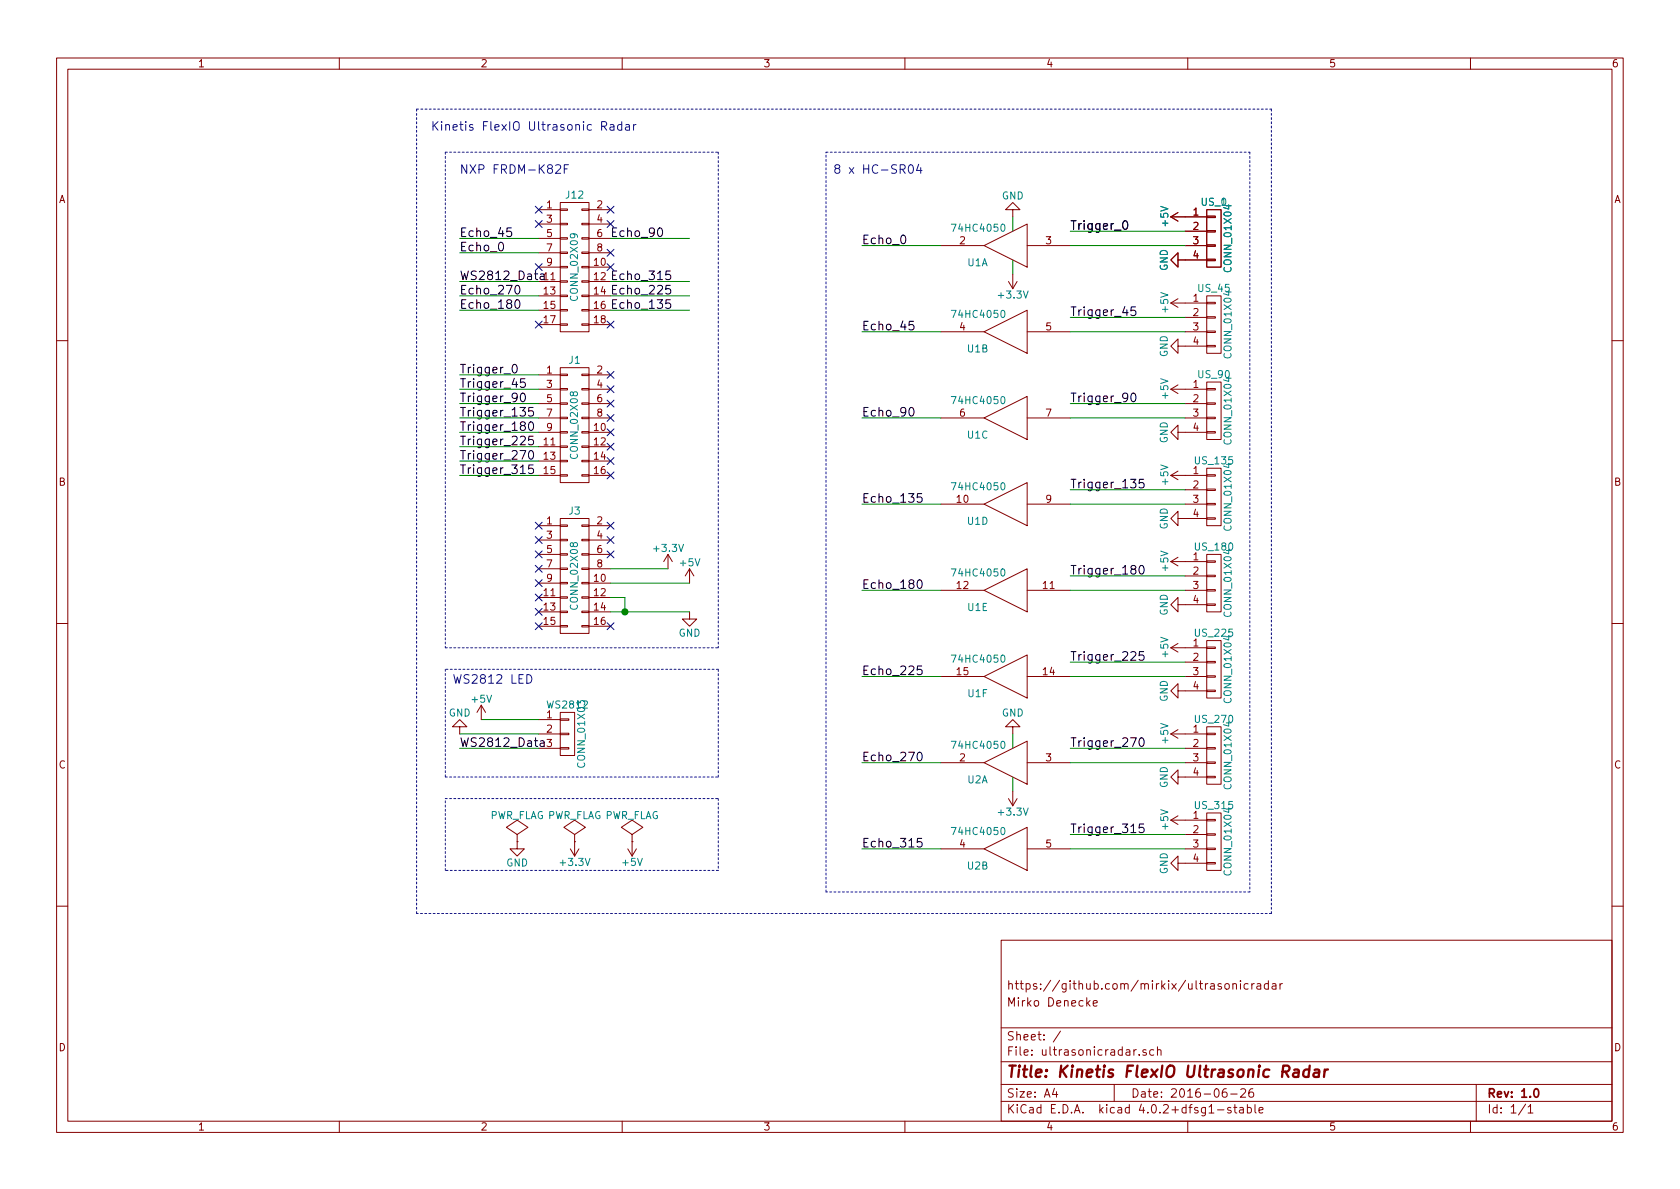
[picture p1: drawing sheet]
<svg xmlns="http://www.w3.org/2000/svg" width="297mm" height="210mm" viewBox="0 0 297 210" stroke-linecap="round" stroke-linejoin="round" font-family="sans-serif">
<g fill="none" stroke="#840000" stroke-width=".18">
<path d="M10 10.3h277v189.9h-277zM12 12.2h273v186.1h-273zM60 10.3v1.9M110 10.3v1.9M160 10.3v1.9M210 10.3v1.9M260 10.3v1.9M95.2 37.1h3.9M95.2 39.6h3.9M99.1 39.5h1.2v.2h-1.2zM99.1 37h1.2v.2h-1.2zM99.1 35.8h5v22.9h-5z"/>
<path d="M102.9 39.5h1.2v.2h-1.2zM102.9 37h1.2v.2h-1.2zM104.1 37.1h3.8M104.1 39.6h3.8M179.1 37.1h1.2l-1.2-1.3-1.3 1.3h1.3v1.2M207 38.3h6.4M207 38.3l1.3 .8M208.3 37.6l-1.3 .7M213.4 38.2h1.5v.3h-1.5zM213.4 37.1h2.5v10.1h-2.5zM95.2 42.2h3.9M95.2 44.7h3.9"/>
<path d="M95.2 47.2h3.9M95.2 49.8h3.9M95.2 52.3h3.9M95.2 54.9h3.9M95.2 57.4h3.9M99.1 57.3h1.2v.2h-1.2zM99.1 54.7h1.2v.3h-1.2zM99.1 52.2h1.2v.2h-1.2zM99.1 49.7h1.2v.2h-1.2zM99.1 47.1h1.2v.3h-1.2zM99.1 44.6h1.2v.2h-1.2zM99.1 42h1.2v.3h-1.2z"/>
<path d="M102.9 57.3h1.2v.2h-1.2zM102.9 54.7h1.2v.3h-1.2zM102.9 52.2h1.2v.2h-1.2zM102.9 49.7h1.2v.2h-1.2zM102.9 47.1h1.2v.3h-1.2zM102.9 44.6h1.2v.2h-1.2zM102.9 42h1.2v.3h-1.2zM104.1 42.2h3.8M104.1 44.7h3.8M104.1 47.2h3.8M104.1 49.8h3.8M104.1 52.3h3.8"/>
<path d="M104.1 54.9h3.8M104.1 57.4h3.8M166.4 43.4h7.6M166.4 58.7h7.6M174 43.4l7.6-3.8v7.6zM174 58.7l7.6-3.8v7.6zM178.3 49.8l.8 1.2M179.1 48.5v2.5M179.8 49.8l-.7 1.2M181.6 43.4h7.6M181.6 58.7h7.6M207 53.6h6.4"/>
<path d="M207 53.6l1.3 .8M208.3 46v-1.3l-1.3 1.3 1.3 1.2v-1.2h5.1M208.3 52.8l-1.3 .8M209.5 40.9h3.9M209.5 43.4h3.9M209.5 56.1h3.9M209.5 58.7h3.9M213.4 45.8h1.5v.3h-1.5zM213.4 43.3h1.5v.3h-1.5zM213.4 40.8h1.5v.2h-1.5zM213.4 58.5h1.5v.3h-1.5zM213.4 56h1.5v.3h-1.5z"/>
<path d="M213.4 53.5h1.5v.2h-1.5zM213.4 52.3h2.5v10.2h-2.5zM10 60.2h2M95.2 66.3h3.9M95.2 68.8h3.9M95.2 71.4h3.9M95.2 73.9h3.9M95.2 76.4h3.9M95.2 79h3.9M99.1 78.9h1.2v.2h-1.2zM99.1 76.3h1.2v.3h-1.2zM99.1 73.8h1.2v.2h-1.2z"/>
<path d="M99.1 71.2h1.2v.3h-1.2zM99.1 68.7h1.2v.3h-1.2zM99.1 66.2h1.2v.2h-1.2zM99.1 65h5v20.3h-5zM102.9 78.9h1.2v.2h-1.2zM102.9 76.3h1.2v.3h-1.2zM102.9 73.8h1.2v.2h-1.2zM102.9 71.2h1.2v.3h-1.2zM102.9 68.7h1.2v.3h-1.2zM102.9 66.2h1.2v.2h-1.2zM104.1 66.3h3.8M104.1 68.8h3.8"/>
<path d="M104.1 71.4h3.8M104.1 73.9h3.8M104.1 76.4h3.8M104.1 79h3.8M166.4 73.9h7.6M174 73.9l7.6-3.8v7.6zM181.6 73.9h7.6M207 68.8h6.4M207 68.8l1.3 .8M208.3 61.2v-1.3l-1.3 1.3 1.3 1.3v-1.3h5.1M208.3 76.4v-1.2l-1.3 1.2 1.3 1.3v-1.3h5.1M208.3 68.1l-1.3 .7"/>
<path d="M209.5 71.4h3.9M209.5 73.9h3.9M213.4 61.1h1.5v.2h-1.5zM213.4 76.3h1.5v.3h-1.5zM213.4 73.8h1.5v.2h-1.5zM213.4 71.2h1.5v.3h-1.5zM213.4 68.7h1.5v.3h-1.5zM213.4 67.6h2.5v10.1h-2.5zM285 60.2h2M95.2 81.5h3.9M95.2 84.1h3.9M95.2 93h3.9"/>
<path d="M95.2 95.5h3.9M95.2 98h3.9M99.1 83.9h1.2v.3h-1.2zM99.1 81.4h1.2v.3h-1.2zM99.1 97.9h1.2v.3h-1.2zM99.1 95.4h1.2v.2h-1.2zM99.1 92.8h1.2v.3h-1.2zM99.1 91.7h5v20.3h-5zM102.9 83.9h1.2v.3h-1.2zM102.9 81.4h1.2v.3h-1.2zM102.9 97.9h1.2v.3h-1.2zM102.9 95.4h1.2v.2h-1.2z"/>
<path d="M102.9 92.8h1.2v.3h-1.2zM104.1 81.5h3.8M104.1 84.1h3.8M104.1 93h3.8M104.1 95.5h3.8M104.1 98h3.8M118.1 98l-.8 1.3M118.1 98v2.6M118.1 98l.8 1.3M166.4 89.1h7.6M174 89.1l7.6-3.8v7.7zM181.6 89.1h7.6"/>
<path d="M207 84.1h6.4M207 84.1l1.3 .7M207 99.3h6.4M207 99.3l1.3 .8M208.3 91.7v-1.3l-1.3 1.3 1.3 1.3v-1.3h5.1M208.3 83.3l-1.3 .8M208.3 98.5l-1.3 .8M209.5 86.6h3.9M209.5 89.1h3.9M213.4 91.6h1.5v.2h-1.5zM213.4 89h1.5v.3h-1.5zM213.4 86.5h1.5v.2h-1.5z"/>
<path d="M213.4 83.9h1.5v.3h-1.5zM213.4 82.8h2.5v10.2h-2.5zM213.4 99.2h1.5v.2h-1.5zM213.4 98h2.5v10.2h-2.5zM10 110.3h2M95.2 100.6h3.9M95.2 103.1h3.9M95.2 105.7h3.9M95.2 108.2h3.9M95.2 110.7h3.9M99.1 110.6h1.2v.3h-1.2zM99.1 108.1h1.2v.2h-1.2z"/>
<path d="M99.1 105.5h1.2v.3h-1.2zM99.1 103h1.2v.2h-1.2zM99.1 100.5h1.2v.2h-1.2zM102.9 110.6h1.2v.3h-1.2zM102.9 108.1h1.2v.2h-1.2zM102.9 105.5h1.2v.3h-1.2zM102.9 103h1.2v.2h-1.2zM102.9 100.5h1.2v.2h-1.2zM104.1 100.6h3.8M104.1 103.1h3.8M104.1 105.7h3.8M104.1 108.2h3.8"/>
<path d="M104.1 110.7h3.8M121.9 108.2v1.3h1.3l-1.3 1.2-1.3-1.2h1.3M121.9 100.6l-.7 1.2M121.9 100.6v2.5M121.9 100.6l.8 1.2M166.4 104.4h7.6M166.4 119.6h7.6M174 104.4l7.6-3.8v7.6zM174 119.6l7.6-3.8v7.6zM181.6 104.4h7.6M181.6 119.6h7.6M207 114.5h6.4"/>
<path d="M207 114.5l1.3 .8M208.3 106.9v-1.2l-1.3 1.2 1.3 1.3v-1.3h5.1M208.3 113.8l-1.3 .7M209.5 101.8h3.9M209.5 104.4h3.9M209.5 117.1h3.9M209.5 119.6h3.9M213.4 106.8h1.5v.3h-1.5zM213.4 104.3h1.5v.2h-1.5zM213.4 101.7h1.5v.3h-1.5zM213.4 119.5h1.5v.3h-1.5zM213.4 117h1.5v.2h-1.5z"/>
<path d="M213.4 114.4h1.5v.3h-1.5zM213.4 113.3h2.5v10.1h-2.5zM285 110.3h2M81.3 128.5h1.2l-1.2-1.3-1.3 1.3h1.3v1.3M85.1 124.7l-.8 1.3M85.1 124.7v2.5M85.1 124.7l.8 1.3M95.2 129.8h3.9M95.2 132.3h3.9M95.2 127.2h3.9M99.1 132.2h1.5v.3h-1.5zM99.1 129.7h1.5v.2h-1.5z"/>
<path d="M99.1 127.1h1.5v.3h-1.5zM99.1 126h2.5v7.6h-2.5zM166.4 134.9h7.6M174 134.9l7.6-3.8v7.6zM179.1 128.5h1.2l-1.2-1.3-1.3 1.3h1.3v1.3M179.1 139.9v2.6M181.6 134.9h7.6M207 129.8h6.4M207 129.8l1.3 .8M208.3 122.2v-1.3l-1.3 1.3 1.3 1.2v-1.2h5.1M208.3 137.4v-1.3l-1.3 1.3 1.3 1.3v-1.3h5.1M208.3 129l-1.3 .8"/>
<path d="M209.5 132.3h3.9M209.5 134.9h3.9M213.4 122h1.5v.3h-1.5zM213.4 137.3h1.5v.2h-1.5zM213.4 134.7h1.5v.3h-1.5zM213.4 132.2h1.5v.3h-1.5zM213.4 129.7h1.5v.2h-1.5zM213.4 128.5h2.5v10.2h-2.5zM91.4 148.8h.1M91.4 147.6l1.9-1.3-1.9-1.3-1.9 1.3 1.9 1.3v1.2M91.4 148.8v1.3h1.3l-1.3 1.3-1.2-1.3h1.2M100.8 150.1l.8 1.3"/>
<path d="M101.6 148.8h.1M101.6 147.6l1.9-1.3-1.9-1.3-1.9 1.3 1.9 1.3v1.2M101.6 148.8v2.6M102.4 150.1l-.8 1.3M111 150.1l.8 1.3M111.8 148.8h.1M111.8 147.6l1.9-1.3-1.9-1.3-1.9 1.3 1.9 1.3v1.2M111.8 148.8v2.6M112.5 150.1l-.7 1.3M166.4 150.1h7.6M174 150.1l7.6-3.8v7.6zM178.3 141.2l.8 1.3"/>
<path d="M179.8 141.2l-.7 1.3M181.6 150.1h7.6M207 145h6.4M207 145l1.3 .8M208.3 152.6v-1.2l-1.3 1.2 1.3 1.3v-1.3h5.1M208.3 144.3l-1.3 .7M209.5 147.6h3.9M209.5 150.1h3.9M213.4 152.5h1.5v.3h-1.5zM213.4 150h1.5v.2h-1.5zM213.4 147.4h1.5v.3h-1.5zM213.4 144.9h1.5v.3h-1.5z"/>
<path d="M213.4 143.8h2.5v10.1h-2.5zM10 160.2h2M177 166.3h108v32h-108zM192.3 177.4l.4 .5M192.7 176.9l-.5 .6M193.3 177.4l.7-.1v-.3l-.5-.1-.2 .2 .1 .7h.6M215.9 174a.37 .37 0 0 0-.6 .1l.1 .3 .5 .1 .1 .1-.2 .3-.5-.1M216.6 174.1l.2-.2 .5 .2v.5l-.1 .2-.4 .1-.2-.1zM218 174.1l.2-.2 .4 .1v.9M218 173.9v1M219.3 173.4v.2M219.3 173.9v1"/>
<path d="M220.7 174l-.5-.1-.2 .3v.6l.2 .1 .5-.1M221.3 173.9v1M221.8 173.9l-.5 .3M222.3 174h.6v.9M222.9 174.3l-.5 .1-.2 .2 .2 .3 .5-.1M224.3 174l-.5-.1-.3 .3 .1 .6 .2 .1 .5-.1M224.3 173.4v1.5M225 174h.6v.9M225.6 174.3l-.5 .1-.2 .2 .2 .3 .5-.1M226.3 173.9v1M226.7 173.9l-.4 .3M285 160.2h2"/>
<path d="M60 198.3v1.9M110 198.3v1.9M160 198.3v1.9M177 194.8h108M177 191.8h108M177 187.8h108M177 181.8h108M186.4 192.5l-.3 1h.9M186.8 193v1M187.5 182.3l-1.3 2M197 191.8v3M200.9 185.6l-.4 .3"/>
<path d="M201.4 186.5v.1M202.6 185.7a.37 .37 0 0 0-.5 .1v.2l.5 .2 .1 .1-.2 .3-.4-.1M204 185.7l-.4-.1-.3 .3 .1 .6 .2 .1 .4-.1M204.6 185.7l.3-.1 .3 .1 .1 .9M204.6 185.1v1.5M210 198.3v1.9M215.3 196.3h1.1M216.8 192.5a.59 .59 0 0 0-.7 .7l.1 .7 .2 .1 .5-.1 .1-.5-.2-.2-.4-.1-.3 .3M217.6 193.5h1.1M217.6 195.9a.37 .37 0 0 0-.6 .1l.1 .3 .5 .1 .1 .1-.2 .3-.5-.1M218.1 195.8h.6M218.3 195.3v1.3l.4 .2"/>
<path d="M219.2 195.9h.6v.9M219.4 192.7l.2-.2h.4l.2 .5-.9 1h.9M219.8 196.2l-.4 .1-.3 .2 .3 .3 .4-.1M220.5 195.9l.5-.1 .3 .3-.2 .6h-.6M220.5 195.3v1.5M221.5 192.5a.59 .59 0 0 0-.7 .7l.1 .7 .2 .1 .5-.1 .1-.5-.2-.2-.4-.1-.3 .3M221.9 195.3v1.3l.2 .2M222.6 196.3l.7-.1v-.3l-.5-.1-.2 .2 .1 .7h.6M260 198.3v1.9M261 191.8v6.5M269.7 195.2l-1.2 2M270.2 195.8l.4-.5v1.5"/>
<path d="M270.2 196.8h.8"/>
</g>
<path d="M271.3 192.7l.3-.2a.81 .81 0 0 1 .5 .6 .81 .81 0 0 1-.2 .8l-.2 .1a.79 .79 0 0 1-.4-1.3z" fill="none" stroke="#840000" stroke-width=".3"/>
<path d="M228.8 189.2h.8l-.1 1.2M229.6 189.6l-.7 .1a.4 .4 0 0 0-.3 .3 .4 .4 0 0 0 .3 .4l.6-.1M231.5 189.2a.7 .7 0 0 0-1 .3v.8l.3 .1 .5-.1M231.6 188.4l-.3 2M232.4 189.2h.8l-.1 1.2M233.2 189.6l-.7 .1a.4 .4 0 0 0-.3 .3 .4 .4 0 0 0 .3 .4l.6-.1M234.2 189.1l-.1 1.3M234.8 189.1a.54 .54 0 0 0-.6 .4" fill="none" stroke="#840000" stroke-width=".41"/>
<g fill="none" stroke="#0000c2" stroke-width=".18">
<path d="M98.2 29.3l.3-.2h.3l.3 .2v.3v.2l-.9 .9h.9M99.8 29.9h.5M100.5 29.1h-.7v1.6M106.4 22.3l.7-.1 .2-.2-.1-.3-.2-.2h-.6v1.5M106.8 22.3l.5 .7M107.9 22.1h.6l.1 .9M108.6 22.4h-.5a.3 .3 0 0 0-.3 .3 .3 .3 0 0 0 .3 .3h.5M109.9 22.1a.48 .48 0 0 0-.6 .1v.7a.48 .48 0 0 0 .6 .1M109.9 21.5v1.5M110.6 22.1h.6l.1 .9M111.3 22.4h-.5a.3 .3 0 0 0-.2 .3 .3 .3 0 0 0 .2 .3h.5M112 22v1"/>
<path d="M112.4 22l-.2 .1-.2 .2M160.8 29.3l.2-.2a.81 .81 0 0 1 .5 .8 .81 .81 0 0 1-.5 .8l-.2-.2-.2-.4zM162.4 29.1l-.3 1h.9M162.8 29.6v1.1M93.1 119.3a.77 .77 0 0 1 .9 .8 .77 .77 0 0 1-.9 .7z"/>
</g>
<g fill="none" stroke="#000" stroke-width=".18">
<path d="M198.7 39.2l.2-.2a.81 .81 0 0 1 .5 .8 .81 .81 0 0 1-.5 .8l-.2-.2-.2-.4zM90.4 40.3h-.7l-.1 .7 .2-.1 .5 .1 .2 .2v.3l-.3 .3h-.4l-.2-.1M91.2 53.2l.2-.2a.81 .81 0 0 1 .5 .8 .81 .81 0 0 1-.5 .7l-.2-.1-.2-.5zM91.2 50.6l.2-.1a.81 .81 0 0 1 .5 .7 .81 .81 0 0 1-.5 .8l-.2-.2-.2-.4zM95.6 48.5h.5l.1 .9M96.2 48.8l-.5 .1a.3 .3 0 0 0-.2 .3 .3 .3 0 0 0 .2 .2h.5M116.4 40.5l.2-.2a.81 .81 0 0 1 .6 .8 .81 .81 0 0 1-.6 .7l-.2-.1-.1-.5zM118.5 53h-.7l-.1 .7 .2-.1 .5 .1 .2 .2v.3l-.3 .3h-.4l-.2-.1M118.5 50.5h-.7l-.1 .7 .2-.2 .5 .1 .2 .2v.4l-.3 .3h-.4l-.2-.2M118.5 47.9h-.7l-.1 .8 .2-.2 .5 .1 .2 .2v.4l-.3 .2h-.4l-.2-.1M161.5 56.8h-.7l-.1 .8 .2-.2 .5 .1 .2 .2v.4l-.3 .2h-.4l-.2-.1M200.8 54.3h-.8l-.1 .7 .3-.1h.5l.1 .2v.4l-.3 .3h-.3l-.3-.2"/>
<path d="M90.8 64.5l.1-.1a.81 .81 0 0 1 .6 .8 .81 .81 0 0 1-.6 .8 .98 .98 0 0 1-.1-1.5zM92.2 69.6l.2-.1a.81 .81 0 0 1 .5 .8 .81 .81 0 0 1-.5 .7 .98 .98 0 0 1-.2-1.4zM92.8 67h-.7l-.1 .7 .2-.1h.5l.2 .2v.4l-.3 .3h-.4l-.2-.2M93.6 74.7l.2-.1a.81 .81 0 0 1 .6 .8 .81 .81 0 0 1-.6 .7l-.2-.1-.2-.5zM93.6 79.8l.2-.1a.81 .81 0 0 1 .6 .7 .81 .81 0 0 1-.6 .8l-.2-.2-.2-.4zM94.3 72.1h-.8l-.1 .7 .3-.2 .5 .1 .1 .2v.4l-.3 .3h-.3l-.3-.2M94.3 77.1h-.8l-.1 .8 .3-.2 .5 .1 .1 .2v.4l-.3 .3h-.3l-.3-.2M160.9 72.1h.2a.81 .81 0 0 1 .5 .7 .81 .81 0 0 1-.5 .8 .98 .98 0 0 1-.2-1.5zM200.1 69.7l.2-.2a.81 .81 0 0 1 .6 .8 .81 .81 0 0 1-.6 .7l-.2-.1-.2-.4zM94.3 82.2h-.8l-.1 .8 .3-.2 .5 .1 .1 .2v.4l-.3 .2h-.3l-.3-.1M163 87.3h-.8v.7l.2-.1 .5 .1 .1 .2v.3l-.3 .3h-.3l-.2-.1M202.2 84.8h-.7l-.1 .7 .2-.2 .5 .1 .2 .2v.4l-.3 .3h-.4l-.2-.2"/>
<path d="M162.3 102.7l.2-.2a.81 .81 0 0 1 .6 .8 .81 .81 0 0 1-.6 .8l-.2-.2-.1-.4zM163 117.8h-.8v.7l.2-.1h.5l.1 .2v.4l-.3 .3h-.3l-.2-.2M201.5 100.1l.3-.1a.81 .81 0 0 1 .5 .8 .81 .81 0 0 1-.5 .7l-.3-.1-.1-.5zM202.2 115.2h-.7l-.1 .8 .2-.2 .5 .1 .2 .2v.4l-.3 .3h-.4l-.2-.2M95.6 131.1h.5l.1 .9M96.2 131.3l-.5 .1a.3 .3 0 0 0-.2 .3 .3 .3 0 0 0 .2 .3l.5-.1M162.3 133.2l.2-.2a.81 .81 0 0 1 .6 .8 .81 .81 0 0 1-.6 .7l-.2-.1-.1-.4zM201.5 130.6l.3-.1a.81 .81 0 0 1 .5 .7 .81 .81 0 0 1-.5 .8l-.3-.2-.1-.4zM163 148.3h-.8v.7l.2-.2 .5 .1 .1 .2v.4l-.3 .3h-.3l-.2-.2M202.2 145.7h-.7l-.1 .8 .2-.2 .5 .1 .2 .2v.4l-.3 .2h-.4l-.2-.1"/>
</g>
<g fill="none" stroke="#000084" stroke-width=".18">
<path d="M94.6 36.5l1.3 1.2M94.6 39l1.3 1.2M95.9 36.5l-1.3 1.2M95.9 39l-1.3 1.2M107.3 39l1.3 1.2M107.3 36.5l1.3 1.2M108.6 39l-1.3 1.2M108.6 36.5l-1.3 1.2M94.6 56.8l1.3 1.2M94.6 46.6l1.3 1.2M95.9 56.8l-1.3 1.2M95.9 46.6l-1.3 1.2"/>
<path d="M107.3 56.8l1.3 1.2M107.3 46.6l1.3 1.2M107.3 44.1l1.3 1.2M108.6 56.8l-1.3 1.2M108.6 44.1l-1.3 1.2M108.6 46.6l-1.3 1.2M107.3 65.7l1.3 1.2M107.3 68.2l1.3 1.2M107.3 70.8l1.3 1.2M107.3 73.3l1.3 1.2M107.3 75.8l1.3 1.3M107.3 78.4l1.3 1.2"/>
<path d="M108.6 65.7l-1.3 1.2M108.6 68.2l-1.3 1.2M108.6 70.8l-1.3 1.2M108.6 73.3l-1.3 1.2M108.6 75.8l-1.3 1.3M108.6 78.4l-1.3 1.2M94.6 97.4l1.3 1.2M94.6 100l1.3 1.2M94.6 94.9l1.3 1.2M94.6 92.3l1.3 1.3M95.9 100l-1.3 1.2M95.9 97.4l-1.3 1.2"/>
<path d="M95.9 94.9l-1.3 1.2M95.9 92.3l-1.3 1.3M107.3 92.3l1.3 1.3M107.3 94.9l1.3 1.2M107.3 97.4l1.3 1.2M107.3 80.9l1.3 1.2M107.3 83.5l1.3 1.2M108.6 92.3l-1.3 1.3M108.6 94.9l-1.3 1.2M108.6 97.4l-1.3 1.2M108.6 80.9l-1.3 1.2M108.6 83.5l-1.3 1.2"/>
<path d="M94.6 110.1l1.3 1.2M94.6 107.6l1.3 1.2M94.6 105l1.3 1.3M94.6 102.5l1.3 1.2M95.9 105l-1.3 1.3M95.9 107.6l-1.3 1.2M95.9 110.1l-1.3 1.2M95.9 102.5l-1.3 1.2M107.3 110.1l1.3 1.2M108.6 110.1l-1.3 1.2"/>
</g>
<path d="M168.2 39.6h.8l-.5 1.3M217.2 36.2v.8l-.9-.3M168.2 54.9h.8l-.5 1.3M168.2 70.1h.8l-.5 1.3M168.2 85.4h.8l-.5 1.2M168.2 100.6h.8l-.5 1.3M168.2 115.8h.8l-.5 1.3M168.2 131.1h.8l-.5 1.3M168.2 146.3h.8l-.5 1.3" fill="none" stroke="#008484" stroke-width=".18"/>
<g fill="none" stroke="#0000c2" stroke-width=".18" stroke-dasharray=".3 .4">
<path d="M73.7 19.3h151.1M224.8 19.3v142.2M78.7 26.9h48.3M78.7 26.9v87.6M127 26.9v87.6M146 26.9h75M221 26.9v130.8M78.7 114.5h48.3M78.7 118.4v19M127 118.4h-48.3M78.7 137.4h48.3M127 137.4v-19"/>
<path d="M78.7 141.2h48.3M78.7 153.9v-12.7M127 141.2v12.7M127 153.9h-48.3M146 157.7v-130.8M221 157.7h-75M73.7 161.5v-142.2M224.8 161.5h-151.1"/>
</g>
<g fill="none" stroke="#008400" stroke-width=".18">
<path d="M179.1 38.3v2.6M81.3 44.7h13.9M81.3 42.2h13.9M81.3 54.9h13.9M81.3 52.3h13.9M81.3 49.8h13.9M107.9 42.2h14M107.9 54.9h14M107.9 52.3h14M107.9 49.8h14M152.4 43.4h14M152.4 58.7h14"/>
<path d="M179.1 46v2.5M189.2 40.9h20.3M189.2 43.4h20.3M189.2 56.1h20.3M189.2 58.7h20.3M81.3 66.3h13.9M81.3 68.8h13.9M81.3 71.4h13.9M81.3 73.9h13.9M81.3 76.4h13.9M81.3 79h13.9M152.4 73.9h14"/>
<path d="M189.2 71.4h20.3M189.2 73.9h20.3M81.3 81.5h13.9M81.3 84.1h13.9M152.4 89.1h14M189.2 86.6h20.3M189.2 89.1h20.3M107.9 108.2h14M107.9 105.7h2.6v2.5M107.9 103.1h14M107.9 100.6h10.2M152.4 104.4h14"/>
<path d="M152.4 119.6h14M189.2 101.8h20.3M189.2 104.4h20.3M189.2 117.1h20.3M189.2 119.6h20.3M81.3 132.3h13.9M81.3 129.8h13.9M85.1 127.2h10.1M152.4 134.9h14M179.1 129.8v2.5M179.1 137.4v2.5M189.2 132.3h20.3"/>
<path d="M189.2 134.9h20.3M152.4 150.1h14M189.2 147.6h20.3M189.2 150.1h20.3"/>
</g>
<circle cx="110.5" cy="108.2" r=".51" fill="#008400" stroke="#008400" stroke-width=".25"/>
<text font-size="2.8" fill="#840000" x="178" y="190.5">Title: Kinetis FlexIO Ultrasonic Radar</text>
<g font-size="2.1" fill="#0000c2">
<text x="76.2" y="23.1">Kinetis FlexIO Ultrasonic Radar</text>
<text x="81.3" y="30.7">NXP FRDM-K82F</text>
<text x="147.3" y="30.7">8 x HC-SR04</text>
<text x="80" y="120.9">WS2812 LED</text>
</g>
<g font-size="2.1">
<text x="81.3" y="41.9">Echo_45</text>
<text x="107.9" y="41.9">Echo_90</text>
<text x="189.2" y="40.6">Trigger_0</text>
<text x="81.3" y="44.4">Echo_0</text>
<text x="152.4" y="43.2">Echo_0</text>
<text x="81.3" y="52.1">Echo_270</text>
<text x="81.3" y="49.5">WS2812_Data</text>
<text x="107.9" y="52.1">Echo_225</text>
<text x="107.9" y="49.5">Echo_315</text>
<text x="81.3" y="54.6">Echo_180</text>
<text x="107.9" y="54.6">Echo_135</text>
<text x="152.4" y="58.4">Echo_45</text>
<text x="189.2" y="55.9">Trigger_45</text>
<text x="81.3" y="66">Trigger_0</text>
<text x="81.3" y="68.6">Trigger_45</text>
<text x="81.3" y="71.1">Trigger_90</text>
<text x="189.2" y="71.1">Trigger_90</text>
<text x="81.3" y="73.7">Trigger_135</text>
<text x="81.3" y="76.2">Trigger_180</text>
<text x="152.4" y="73.7">Echo_90</text>
<text x="81.3" y="78.7">Trigger_225</text>
<text x="81.3" y="81.3">Trigger_270</text>
<text x="81.3" y="83.8">Trigger_315</text>
<text x="152.4" y="88.9">Echo_135</text>
<text x="189.2" y="86.4">Trigger_135</text>
<text x="189.2" y="101.6">Trigger_180</text>
<text x="152.4" y="104.1">Echo_180</text>
<text x="152.4" y="119.4">Echo_225</text>
<text x="189.2" y="116.8">Trigger_225</text>
<text x="81.3" y="132.1">WS2812_Data</text>
<text x="152.4" y="134.6">Echo_270</text>
<text x="189.2" y="132.1">Trigger_270</text>
<text x="152.4" y="149.9">Echo_315</text>
<text x="189.2" y="147.3">Trigger_315</text>
</g>
<g font-size="2.1" fill="#840000">
<text x="178" y="178">Mirko Denecke</text>
<text x="178" y="175">https://github.com/mirkix/ultrasonicradar</text>
<text x="178" y="184">Sheet: /</text>
<text x="178" y="186.7">File: ultrasonicradar.sch</text>
<text x="178" y="196.9">KiCad E.D.A. kicad 4.0.2+dfsg1-stable</text>
<text x="178" y="194.1">Size: A4</text>
<text x="200" y="194.1">Date: 2016-06-26</text>
<text x="263" y="194.1">Rev: 1.0</text>
<text x="263" y="196.9">Id: 1/1</text>
</g>
<g font-size="1.8" fill="#840000">
<text x="35" y="11.9">1</text>
<text x="85" y="11.9">2</text>
<text x="135" y="11.9">3</text>
<text x="185" y="11.9">4</text>
<text x="235" y="11.9">5</text>
<text x="285" y="11.9">6</text>
<text x="10.4" y="35.9">A</text>
<text x="285.4" y="35.9">A</text>
<text x="96.7" y="36.8">1</text>
<text x="96.7" y="39.4">3</text>
<text x="96.7" y="41.9">5</text>
<text x="105.6" y="36.8">2</text>
<text x="105.6" y="39.4">4</text>
<text x="105.6" y="41.9">6</text>
<text x="211" y="38.1">1</text>
<text x="211" y="40.6">2</text>
<text x="96.7" y="44.4">7</text>
<text x="96.7" y="47">9</text>
<text x="105.1" y="47">10</text>
<text x="105.6" y="44.4">8</text>
<text x="169.7" y="43.2">2</text>
<text x="184.9" y="43.2">3</text>
<text x="211" y="43.2">3</text>
<text x="211" y="45.7">4</text>
<text x="96.2" y="49.5">11</text>
<text x="96.2" y="52.1">13</text>
<text x="105.1" y="49.5">12</text>
<text x="105.1" y="52.1">14</text>
<text x="211" y="53.3">1</text>
<text x="96.2" y="54.6">15</text>
<text x="96.2" y="57.1">17</text>
<text x="105.1" y="54.6">16</text>
<text x="105.1" y="57.1">18</text>
<text x="169.7" y="58.4">4</text>
<text x="184.9" y="58.4">5</text>
<text x="211" y="55.9">2</text>
<text x="211" y="58.4">3</text>
<text x="211" y="61">4</text>
<text x="96.7" y="66">1</text>
<text x="96.7" y="68.6">3</text>
<text x="96.7" y="71.1">5</text>
<text x="105.6" y="66">2</text>
<text x="105.6" y="68.6">4</text>
<text x="105.6" y="71.1">6</text>
<text x="211" y="68.6">1</text>
<text x="211" y="71.1">2</text>
<text x="96.7" y="73.7">7</text>
<text x="96.7" y="76.2">9</text>
<text x="105.1" y="76.2">10</text>
<text x="105.6" y="73.7">8</text>
<text x="169.7" y="73.7">6</text>
<text x="184.9" y="73.7">7</text>
<text x="211" y="73.7">3</text>
<text x="211" y="76.2">4</text>
<text x="96.2" y="78.7">11</text>
<text x="96.2" y="81.3">13</text>
<text x="96.2" y="83.8">15</text>
<text x="105.1" y="78.7">12</text>
<text x="105.1" y="81.3">14</text>
<text x="105.1" y="83.8">16</text>
<text x="211" y="83.8">1</text>
<text x="10.4" y="85.9">B</text>
<text x="169.2" y="88.9">10</text>
<text x="184.9" y="88.9">9</text>
<text x="211" y="86.4">2</text>
<text x="211" y="88.9">3</text>
<text x="285.4" y="85.9">B</text>
<text x="96.7" y="92.7">1</text>
<text x="96.7" y="95.2">3</text>
<text x="105.6" y="92.7">2</text>
<text x="105.6" y="95.2">4</text>
<text x="211" y="91.4">4</text>
<text x="96.7" y="97.8">5</text>
<text x="96.7" y="100.3">7</text>
<text x="105.6" y="97.8">6</text>
<text x="105.6" y="100.3">8</text>
<text x="211" y="99.1">1</text>
<text x="211" y="101.6">2</text>
<text x="96.2" y="105.4">11</text>
<text x="96.2" y="107.9">13</text>
<text x="96.7" y="102.9">9</text>
<text x="105.1" y="102.9">10</text>
<text x="105.1" y="105.4">12</text>
<text x="105.1" y="107.9">14</text>
<text x="169.2" y="104.1">12</text>
<text x="184.5" y="104.1">11</text>
<text x="211" y="104.1">3</text>
<text x="211" y="106.7">4</text>
<text x="96.2" y="110.5">15</text>
<text x="105.1" y="110.5">16</text>
<text x="169.2" y="119.4">15</text>
<text x="184.5" y="119.4">14</text>
<text x="211" y="114.3">1</text>
<text x="211" y="116.8">2</text>
<text x="211" y="119.4">3</text>
<text x="211" y="121.9">4</text>
<text x="96.7" y="127">1</text>
<text x="96.7" y="129.5">2</text>
<text x="211" y="129.5">1</text>
<text x="10.4" y="135.9">C</text>
<text x="96.7" y="132.1">3</text>
<text x="169.7" y="134.6">2</text>
<text x="184.9" y="134.6">3</text>
<text x="211" y="132.1">2</text>
<text x="211" y="134.6">3</text>
<text x="211" y="137.2">4</text>
<text x="285.4" y="135.9">C</text>
<text x="169.7" y="149.9">4</text>
<text x="184.9" y="149.9">5</text>
<text x="211" y="144.8">1</text>
<text x="211" y="147.3">2</text>
<text x="211" y="149.9">3</text>
<text x="211" y="152.4">4</text>
<text x="10.4" y="185.9">D</text>
<text x="285.4" y="185.9">D</text>
<text x="35" y="199.9">1</text>
<text x="85" y="199.9">2</text>
<text x="135" y="199.9">3</text>
<text x="185" y="199.9">4</text>
<text x="235" y="199.9">5</text>
<text x="285" y="199.9">6</text>
</g>
<g font-size="1.8" fill="#008484">
<text x="100.1" y="35.1">J12</text>
<text x="177.1" y="35.2">GND</text>
<text x="168.8" y="41">74HC4050</text>
<text x="206.6" y="39.9" transform="rotate(-90 206.6 39.9)">+5V</text>
<text x="212.4" y="36.4">US_1</text>
<text x="171.1" y="47.1">U1A</text>
<text x="206.5" y="47.9" transform="rotate(-90 206.5 47.9)">GND</text>
<text x="217.7" y="47.8" transform="rotate(-90 217.7 47.8)">CONN_01X04</text>
<text x="102.2" y="52.9" transform="rotate(-90 102.2 52.9)">CONN_02X09</text>
<text x="176.7" y="52.8">+3.3V</text>
<text x="211.9" y="51.6">US_45</text>
<text x="168.8" y="56.2">74HC4050</text>
<text x="206.6" y="55.2" transform="rotate(-90 206.6 55.2)">+5V</text>
<text x="100.6" y="64.3">J1</text>
<text x="171.1" y="62.3">U1B</text>
<text x="206.5" y="63.2" transform="rotate(-90 206.5 63.2)">GND</text>
<text x="217.7" y="63" transform="rotate(-90 217.7 63)">CONN_01X04</text>
<text x="168.8" y="71.4">74HC4050</text>
<text x="206.6" y="70.4" transform="rotate(-90 206.6 70.4)">+5V</text>
<text x="211.9" y="66.8">US_90</text>
<text x="171.1" y="77.5">U1C</text>
<text x="102.2" y="80.8" transform="rotate(-90 102.2 80.8)">CONN_02X08</text>
<text x="206.5" y="78.4" transform="rotate(-90 206.5 78.4)">GND</text>
<text x="211.4" y="82.1">US_135</text>
<text x="217.7" y="78.3" transform="rotate(-90 217.7 78.3)">CONN_01X04</text>
<text x="168.8" y="86.7">74HC4050</text>
<text x="206.6" y="85.6" transform="rotate(-90 206.6 85.6)">+5V</text>
<text x="100.6" y="91">J3</text>
<text x="171.1" y="92.8">U1D</text>
<text x="206.5" y="93.6" transform="rotate(-90 206.5 93.6)">GND</text>
<text x="217.7" y="93.5" transform="rotate(-90 217.7 93.5)">CONN_01X04</text>
<text x="115.8" y="97.6">+3.3V</text>
<text x="120.3" y="100.1">+5V</text>
<text x="168.8" y="101.9">74HC4050</text>
<text x="206.6" y="100.9" transform="rotate(-90 206.6 100.9)">+5V</text>
<text x="211.4" y="97.3">US_180</text>
<text x="102.2" y="107.5" transform="rotate(-90 102.2 107.5)">CONN_02X08</text>
<text x="120" y="112.6">GND</text>
<text x="171.1" y="108">U1E</text>
<text x="206.5" y="108.9" transform="rotate(-90 206.5 108.9)">GND</text>
<text x="211.4" y="112.6">US_225</text>
<text x="217.7" y="108.8" transform="rotate(-90 217.7 108.8)">CONN_01X04</text>
<text x="168.8" y="117.2">74HC4050</text>
<text x="206.6" y="116.1" transform="rotate(-90 206.6 116.1)">+5V</text>
<text x="83.5" y="124.3">+5V</text>
<text x="97" y="125.3">WS2812</text>
<text x="171.1" y="123.3">U1F</text>
<text x="206.5" y="124.1" transform="rotate(-90 206.5 124.1)">GND</text>
<text x="217.7" y="124" transform="rotate(-90 217.7 124)">CONN_01X04</text>
<text x="79.3" y="126.7">GND</text>
<text x="177.1" y="126.7">GND</text>
<text x="206.6" y="131.4" transform="rotate(-90 206.6 131.4)">+5V</text>
<text x="211.4" y="127.8">US_270</text>
<text x="103.4" y="135.4" transform="rotate(-90 103.4 135.4)">CONN_01X03</text>
<text x="168.8" y="132.4">74HC4050</text>
<text x="171.1" y="138.5">U2A</text>
<text x="206.5" y="139.4" transform="rotate(-90 206.5 139.4)">GND</text>
<text x="211.4" y="143">US_315</text>
<text x="217.7" y="139.2" transform="rotate(-90 217.7 139.2)">CONN_01X04</text>
<text x="86.5" y="144.8">PWR_FLAG PWR_FLAG PWR_FLAG</text>
<text x="168.8" y="147.6">74HC4050</text>
<text x="176.7" y="144.2">+3.3V</text>
<text x="206.6" y="146.6" transform="rotate(-90 206.6 146.6)">+5V</text>
<text x="89.5" y="153.2">GND</text>
<text x="99.2" y="153.1">+3.3V</text>
<text x="110.1" y="153.1">+5V</text>
<text x="171.1" y="153.7">U2B</text>
<text x="206.5" y="154.6" transform="rotate(-90 206.5 154.6)">GND</text>
<text x="217.7" y="154.5" transform="rotate(-90 217.7 154.5)">CONN_01X04</text>
</g>
</svg>
